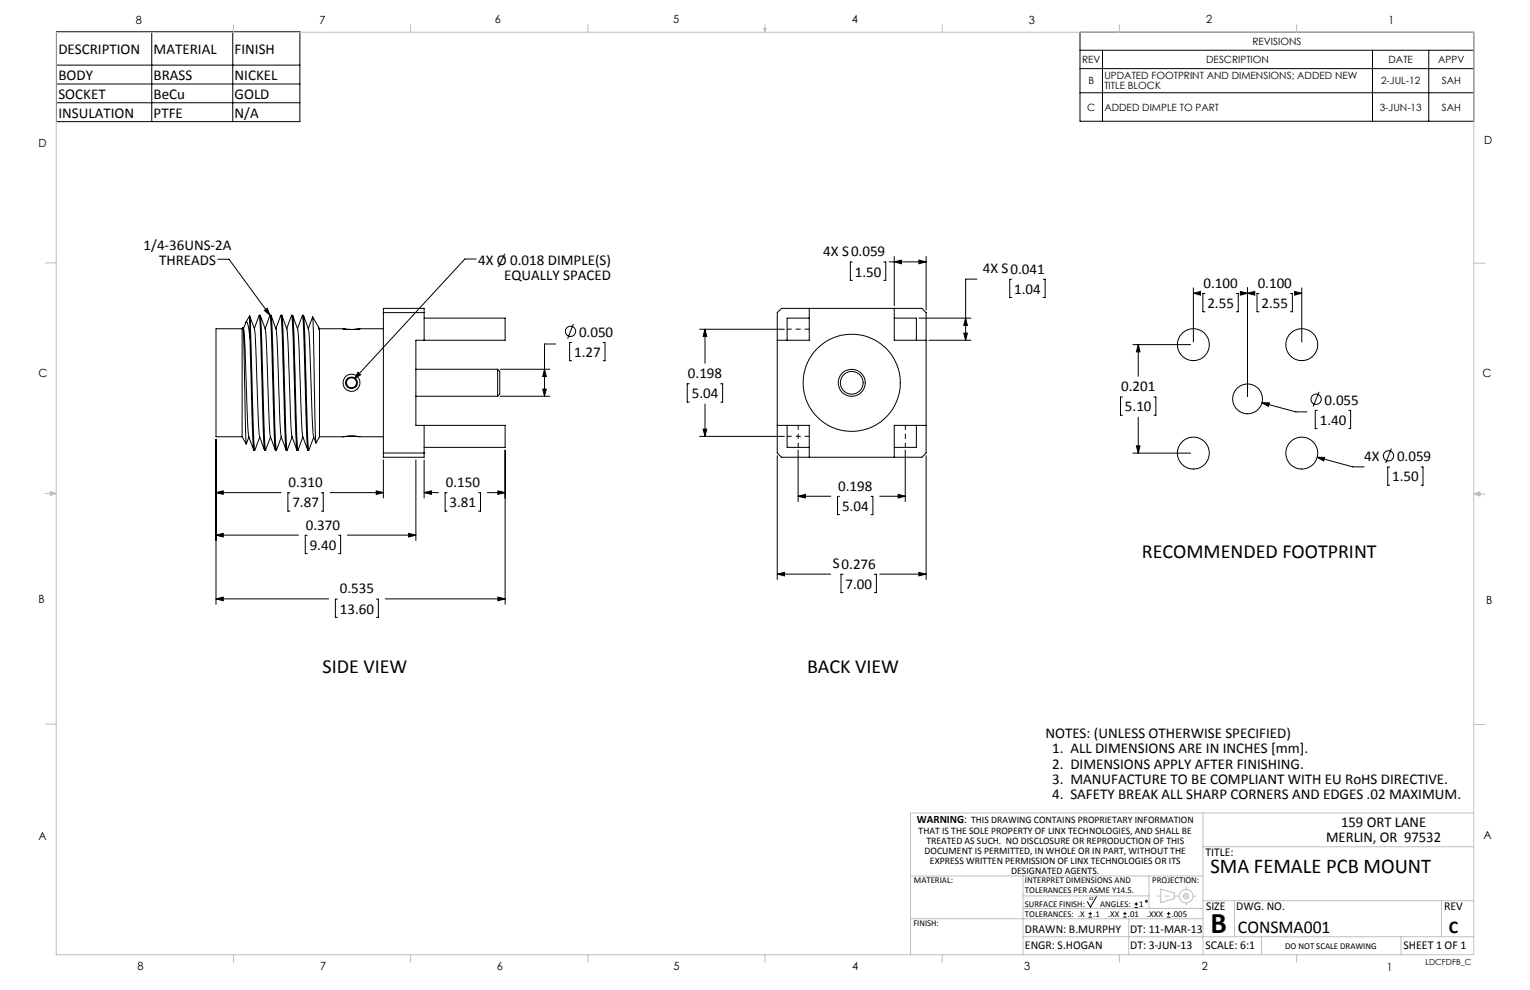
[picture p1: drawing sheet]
<svg xmlns="http://www.w3.org/2000/svg" width="432mm" height="279mm" viewBox="0 0 432 279" stroke-linecap="round" stroke-linejoin="round" font-family="sans-serif">
<g fill="none" stroke="#000" stroke-width=".28">
<path d="M15.9 8.9h68.7v25.4h-68.7zM15.9 18.4h68.7M42.8 8.9v25.4M65.7 8.9v25.4M304.8 9.1h111.1v25.1h-111.1zM304.8 14.2h111.1M304.8 19.4h111.1M311.1 14.2v20M387.3 14.2v20M403.2 14.2v20M15.9 23.7h68.7M15.9 29h68.7"/>
<path d="M304.8 26.2h111.1M61.5 73.2h3.1l11.6 15.8M134.4 73.1h-3.2l-31.2 33.8M240.6 73.9h-.6v5.2h.6M249.4 73.9h.6v5.2h-.6M250.9 73.9h10.5M252.4 73.9l2-.5v1zM252.4 72.4v13.9M259.3 73.4l2.1 .5-2.1 .5zM261.4 72.4v15.1M275.7 78.8h-3.2v17.2M285.5 78.8h-.5v5.2h.5"/>
<path d="M294.4 78.8h.6v5.2h-.6M68.3 92.8v30.5M68.3 92.8h-7.3v30.5h7.3M68.6 92.4a47.3 47.3 0 0 1 .7 10.5l.5 15.8 .4 4.5M68.6 92.4l.9 32.9M68.6 92.4l-.3 .4M68.7 92.7l.8-1.9a5.4 5.4 0 0 1 .9 3.6l.1 1M70.4 89.1a18.5 18.5 0 0 1 1.8 9.5l.6 18.9 .5 5.7M70.4 89.1l.1 .8M70.4 89.1l-1 1.8M70.5 89.9l1 31.5 .4 5.7M70.5 95.4l.8 27.5 .3 4.2"/>
<path d="M70.5 89.9v5.5M73.1 89l-1.3 3.7M73.4 89l.8 2.2a14 14 0 0 1 1 6.1l.8 21.4 .3 4.5M74.6 87.6l.8-.6 .8 2zM76.2 89l-1.4 3.7M76.2 89h.3l.1 .4 .2 2.5 .3 11.8a315.2 315.2 0 0 0 .9 23.4h-.2a351.6 351.6 0 0 1-1-25.4l-.2-8.5zM76.5 89l.7 1.9a13.1 13.1 0 0 1 1 6.4l.8 21.4 .3 4.5M79.2 89l-1.3 3.7M79.6 89l.7 1.9a14.3 14.3 0 0 1 1 6.4l.7 20.2 .4 5.7M82.3 89l-1.4 3.7M82.3 89h.3l.2 1.8 .4 12.9a315.2 315.2 0 0 0 .9 23.4l-.3-.1-.2-1.8-.4-12.8a315.2 315.2 0 0 0-.9-23.4zM82.6 89l.7 1.9a13.1 13.1 0 0 1 1 6.4l.8 21.4 .3 4.5"/>
<path d="M85.3 89l-1.3 3.7M85.7 89a18.7 18.7 0 0 1 1.8 9.6l.6 18.9 .4 5.7M88.2 89.5l-1.2 3.2M88.2 89.4l1.7 2.8 .3 1.1M88.2 89.4l.9 35.6-.6-1.8M90 92.5l.2 .8M90.1 92.7h.1M90.2 92.8v.5M90.2 93.3v30M90.2 92.8h6.6M96.8 92.8l2.4 .2 2.4-.2M96.8 92.8l2.1 .2 2.7-.2"/>
<path d="M101.6 92.8h6.6M108.2 88.2h11.5M119.7 96v-9h-11.5v42h11.5v-8.9M119.7 89.8h22.9v6.2h-25.2v24.1h25.2v6.2h-22.9M156.8 97.1h-3.1v14.7M161.3 96.7h-.5v5.1h.5M161.8 91.4l-1.6 4.2M170.2 96.7h.5v5.1h-.5M197.4 92.9h24M199 92.9l.5 2h-1.1zM199 92.9v9.6M220.6 87h39.6l1.2 1.2v39.6l-1.2 1.2h-39.6l-1.2-1.2v-39.6z"/>
<path d="M228.4 87v9h-9M228.4 89.8h-6.3v6.2M252.4 87v9h9M252.4 89.8h6.2v6.2M259.4 89.8h14.6M262.1 96h11.9M272 94h1l-.5 2zM272.5 89.8l.5 2h-1zM319.7 97.3h16.3M321.2 97.3l.5 2h-1zM321.2 97.3v8.9M336.8 81.2v15.3"/>
<path d="M336.8 82.8h.8M336.8 82.8l2-.5v1zM340 82.8h-.5v5.2h.5M348.9 82.8h.6v5.2h-.6M350.1 82.3l2 .5-2 .5zM351.4 82.8h1.4M352.1 81.2v30.6M352.1 82.8l2-.5v1zM355.3 82.8h-.5v5.2h.5M364.2 82.8h.5v5.2h-.5M365.4 82.3l2 .5-2 .5zM366.7 82.8h.7"/>
<path d="M367.4 81.2v15.3M101 105.1l.8 .7-1.8 1.1zM117.4 104.2h23M117.4 111.8h23M140.4 104.2v7.6M140.4 104.2l.6 .6v6.4l-.6 .6M141.2 104.2h14M141.2 111.8h14M153.2 109.8h1l-.5 2zM153.7 104.2l.5 2.1h-1zM194.5 108.3h-.5v5.2h.5M199 114v9.2"/>
<path d="M203.4 108.3h.5v5.2h-.5M316.8 112h-.6v5.2h.6M321.2 117.8v10.1M325.7 112h.5v5.2h-.5M356.1 113.7l9.6 2.5h3.2M356.1 113.7h2.1l-.2 1zM371.8 115.8h-.6v5.2h.6M372.3 110.6l-1.7 4.1M380.6 115.8h.6v5.2h-.6M61 139h18.3M61 124v46.6M61 139l2-.5v1z"/>
<path d="M68.3 123.3l1.2 2M70.2 123.2l1.4 3.8M70.2 123.3l-.7 2M71.6 127.1h.3M73.3 123.2l1.3 3.8M73.3 123.3l-1.4 3.7M74.7 127.1l-.4-5.7-.9-29.5-.2-2.9h.2a351.6 351.6 0 0 1 1 25.4l.3 10.8 .3 1.9M74.7 127.1h.3M76.3 123.2l1.4 3.8M76.3 123.3l-1.3 3.7M79.3 123.2l1.5 3.8M79.4 123.3l-1.4 3.7"/>
<path d="M81.1 127l-.5-5.6-.2-9a315.2 315.2 0 0 0-.9-23.4h-.2l.4 5.6 .2 9.1a315.2 315.2 0 0 0 .9 23.4h.2M81.8 139.1h-.6v5.2h.6M82.4 123.2l1.4 3.8M82.4 123.3l-1.3 3.7M85.4 123.2l1.5 3.8M85.5 123.3l-1.4 3.7M86.9 127.1a351.6 351.6 0 0 1-1-25.4l-.5-12.7h.2l.1 .4 .2 2.5 .8 29.5 .4 5.7M86.9 127.1h.2M88.5 123.3l-1.3 3.7M90.2 123.3h6.8l1.4-.2 9.8 .2M90.2 123.3l-1 1.7M90.7 139.1h.5v5.2h-.5"/>
<path d="M93.2 139h15M101.3 123.2l-2.7-.1-1.6 .2M106.2 138.5l2 .5-2 .5zM108.2 129.8v10.7M108.2 127.8h11.5M117.4 129.8v22.7M119.7 139h4M119.7 129.8v10.7M119.7 139l2-.5v1zM126.2 139.1h-.6v5.2h.6M135 139.1h.6v5.2h-.6M137.5 139h5.1"/>
<path d="M140.5 138.5l2.1 .5-2.1 .5zM142.6 127v43.6M197.4 123.2h24M198.4 121.1h1.1l-.5 2.1zM219.4 128.6v34.9M219.4 120.1h9v8.9M222.1 120.1v6.2h6.3M225.2 127v14.6M253.5 139.5l2 .6-2 .4zM255.5 127v14.6M258.6 120.1v6.2h-6.2M261.4 128.6v34.9"/>
<path d="M261.4 120.1h-9v8.9M319.7 127.9h16.3M320.7 125.8h1l-.5 2.1zM371.7 129l10.1 2.8h3.2M371.7 129l2.1 .1-.2 1zM392.2 131.8h-.5v5.1h.5M392.7 126.6l-1.6 4.1M401.1 131.8h.5v5.1h-.5M61 151h23.2M61 151l2-.5v1.1zM86.7 151.1h-.6v5.1h.6M95.6 151.1h.5v5.1h-.5"/>
<path d="M98 151h19.4M115.3 150.5l2.1 .5-2.1 .6zM225.2 140.1l2.1-.6v1zM225.2 140.1h9.3M236.9 140.1h-.5v5.1h.5M245.8 140.1h.5v5.1h-.5M248.3 140.1h7.2M61 169h31.7M61 169l2-.5v1zM95.2 169.1h-.5v5.1h.5M106.3 169.1h.5v5.1h-.5M108.7 169h33.9"/>
<path d="M140.5 168.5l2.1 .5-2.1 .5zM219.4 162h15.1M219.4 162l2-.5v1zM237.9 162.1h-.6v5.2h.6M246.8 162.1h.5v5.2h-.5M248.3 162h13.1M259.3 161.5l2.1 .5-2.1 .5zM307.2 258.8h1M307.2 257.8h1M307.7 257.4v.9M309.5 252.9l-1.7 3.1-.9-1.5M317 258.8h1"/>
<path d="M317 257.8h1M317.5 257.4v.9M320.2 256.1h1M320.2 255.1h1M320.7 254.6v1M329.3 258.8h1M329.3 257.8h1M329.8 257.4v.9"/>
<circle cx="161" cy="93.5" r="1.44"/>
<circle cx="336.8" cy="97.3" r="4.5"/>
<circle cx="367.4" cy="97.3" r="4.5"/>
<circle cx="99.2" cy="108.1" r="1.67"/>
<circle cx="99.2" cy="108" r="1.41"/>
<circle cx="99.2" cy="108" r="2.41"/>
<circle cx="240.4" cy="108" r="13.7"/>
<circle cx="240.4" cy="108" r="3.8"/>
<circle cx="240.4" cy="108" r="3.2"/>
<circle cx="352.1" cy="112.6" r="4.2"/>
<circle cx="371.4" cy="112.7" r="1.45"/>
<circle cx="336.8" cy="127.9" r="4.5"/>
<circle cx="367.4" cy="127.9" r="4.5"/>
<circle cx="391.9" cy="128.7" r="1.45"/>
<circle cx="323.5" cy="254.4" r=".25"/>
</g>
<g fill="none" stroke="#c0c0c0" stroke-width=".28">
<path d="M15.9 9.1h400v260.4h-400zM65.9 6.9v2.2M115.9 6.9v2.2M165.9 6.9v2.2M215.6 8h.6l-.3 1.1zM215.7 8l.2 1.1M215.9 6.9v2.2M216 8l-.1 1.1M265.9 6.9v2.2M315.9 6.9v2.2M365.9 6.9v2.2M12.7 74.2h3.2"/>
<path d="M415.9 74.3h3.2M12.7 139.3h3.2M14.2 139.1l1.7 .2M14.2 138.7l1.7 .6-1.7 .5zM15.9 139.3l-1.7 .3M415.9 139.4h3.2M415.9 139.4l1.8-.6v1.2zM415.9 139.4l1.8 .3M417.7 139.2l-1.8 .2M12.7 204.4h3.2M415.9 204.5h3.2M339.5 229.4v40.1"/>
<path d="M339.5 239h76.4M415.7 229.4h-158.7v40.1M257 259.3h82.5M257 247.2h82.5M288.7 247.2v22.3M288.7 256.4h50.8M288.7 252.8h35.6M318.6 259.3v10.2M324.3 247.2v9.2M327.6 250.9l3.8 1.1v1.6l-3.8 1.1zM339.5 254.2h76.4M348.4 254.2v10.2"/>
<path d="M406.8 254.2v10.2M65.9 269.5v2.1M115.9 269.5v2.1M165.9 269.5v2.1M215.9 269.5v2.1M265.9 269.5v2.1M288.7 264.4h127.2M315.9 269.5v2.1M356 264.4v5.1M365.9 269.5v2.1M395.4 264.4v5.1"/>
<circle cx="334.8" cy="252.9" r=".76"/>
<circle cx="334.8" cy="252.9" r="1.91"/>
</g>
<path d="M222.1 92.9h6.3M225.3 120v6.3M228.4 123.1h-6.3M255.5 120v6.3" fill="none" stroke="#000" stroke-width=".28" stroke-dasharray="15.2 1.3 1.3 1.3" stroke-dashoffset="14"/>
<path d="M326.6 252.9h5.4M332 252.9h5.5" fill="none" stroke="#c0c0c0" stroke-width=".28" stroke-dasharray="15.2 1.3 1.3 1.3" stroke-dashoffset="14.4"/>
<path d="M334.8 255.5v-5.2" fill="none" stroke="#c0c0c0" stroke-width=".28" stroke-dasharray="15.2 1.3 1.3 1.3" stroke-dashoffset="14.5"/>
<g fill="#000">
<path d="M74.6 87.6l.8-.6 .8 2zM101 105.1l.8 .7-1.8 1.1z"/>
<path d="M199 92.9l.5 2h-1.1zM198.4 121.1h1.1l-.5 2.1zM225.2 140.1l2.1-.6v1zM253.5 139.5l2 .6-2 .4z"/>
<path d="M61 139l2-.5v1zM106.2 138.5l2 .5-2 .5zM153.7 104.2l.5 2.1h-1zM153.2 109.8h1l-.5 2zM115.3 150.5l2.1 .5-2.1 .6zM61 151l2-.5v1.1zM61 169l2-.5v1zM140.5 168.5l2.1 .5-2.1 .5zM119.7 139l2-.5v1zM140.5 138.5l2.1 .5-2.1 .5zM219.4 162l2-.5v1zM259.3 161.5l2.1 .5-2.1 .5zM259.3 73.4l2.1 .5-2.1 .5zM252.4 73.9l2-.5v1zM272.5 89.8l.5 2h-1zM272 94h1l-.5 2zM356.1 113.7l1.9 1 .2-1zM321.2 97.3l.5 2h-1zM320.7 125.8h1l-.5 2.1zM336.8 82.8l2-.5v1zM350.1 82.3l2 .5-2 .5zM352.1 82.8l2-.5v1zM365.4 82.3l2 .5-2 .5zM371.7 129l1.9 1.1 .2-1z"/>
</g>
<text font-size="8.5" x="341.6" y="263.2">B</text>
<text font-size="5.9" x="341.6" y="246.5">SMA FEMALE PCB MOUNT</text>
<g font-size="5.6">
<text x="322.3" y="157.6">RECOMMENDED FOOTPRINT</text>
<text x="91" y="190">SIDE VIEW</text>
<text x="227.8" y="190">BACK VIEW</text>
</g>
<g font-size="5.1">
<text x="349.4" y="263.2">CONSMA001</text>
<text x="408.9" y="263.2">C</text>
</g>
<g font-size="4.2">
<text x="16.5" y="15.2">DESCRIPTION</text>
<text x="43.4" y="15.2">MATERIAL</text>
<text x="66.2" y="15.2">FINISH</text>
<text x="16.5" y="22.6">BODY</text>
<text x="43.4" y="22.6">BRASS</text>
<text x="66.2" y="22.6">NICKEL</text>
<text x="16.5" y="27.9">SOCKET</text>
<text x="43.4" y="27.9">BeCu</text>
<text x="66.2" y="27.9">GOLD</text>
<text x="16.5" y="33.2">INSULATION</text>
<text x="43.4" y="33.2">PTFE</text>
<text x="66.2" y="33.2">N/A</text>
<text x="40.5" y="70.5">1/4-36UNS-2A</text>
<text x="44.9" y="74.8">THREADS</text>
<text x="134.9" y="74.8">4X Ø 0.018 DIMPLE(S)</text>
<text x="232.4" y="72.3">4X S0.059</text>
<text x="277.4" y="77.1">4X S0.041</text>
<text x="142.3" y="79.1">EQUALLY SPACED</text>
<text x="241.3" y="78.1">1.50</text>
<text x="286.2" y="82.9">1.04</text>
<text x="339.7" y="81.2">0.100</text>
<text x="354.9" y="81.2">0.100</text>
<text x="340.7" y="86.9">2.55</text>
<text x="356" y="86.9">2.55</text>
<text x="163.4" y="95">0.050</text>
<text x="162" y="100.7">1.27</text>
<text x="194.2" y="106.7">0.198</text>
<text x="195.2" y="112.4">5.04</text>
<text x="316.4" y="110.4">0.201</text>
<text x="317.5" y="116.1">5.10</text>
<text x="372.5" y="119.9">1.40</text>
<text x="373.8" y="114.2">0.055</text>
<text x="385" y="130.1">4X</text>
<text x="394.3" y="130.2">0.059</text>
<text x="81.4" y="137.4">0.310</text>
<text x="125.8" y="137.5">0.150</text>
<text x="392.9" y="135.9">1.50</text>
<text x="82.5" y="143.2">7.87</text>
<text x="126.9" y="143.2">3.81</text>
<text x="236.6" y="138.5">0.198</text>
<text x="86.3" y="149.5">0.370</text>
<text x="237.6" y="144.2">5.04</text>
<text x="87.4" y="155.2">9.40</text>
<text x="235" y="160.4">S0.276</text>
<text x="95.9" y="167.5">0.535</text>
<text x="238.6" y="166.2">7.00</text>
<text x="95.9" y="173.2">13.60</text>
<text x="295" y="208.3">NOTES: (UNLESS OTHERWISE SPECIFIED)</text>
<text x="296.9" y="212.6">1. ALL DIMENSIONS ARE IN INCHES [mm].</text>
<text x="296.9" y="221.2">3. MANUFACTURE TO BE COMPLIANT WITH EU RoHS DIRECTIVE.</text>
<text x="296.9" y="216.9">2. DIMENSIONS APPLY AFTER FINISHING.</text>
<text x="296.9" y="225.5">4. SAFETY BREAK ALL SHARP CORNERS AND EDGES .02 MAXIMUM.</text>
<text x="378.5" y="233.4">159 ORT LANE</text>
<text x="374.3" y="237.6">MERLIN, OR 97532</text>
</g>
<g font-size="3.4">
<text x="340.2" y="241.5">TITLE:</text>
<text x="340.4" y="256.7">SIZE</text>
<text x="348.9" y="256.7">DWG. NO.</text>
<text x="407.6" y="256.7">REV</text>
<text x="289.3" y="263.2">DRAWN: B.MURPHY</text>
<text x="318.9" y="263.2">DT: 11-MAR-13</text>
<text x="289.3" y="267.8">ENGR: S.HOGAN</text>
<text x="319" y="267.8">DT: 3-JUN-13</text>
<text x="340.2" y="267.8">SCALE: 6:1</text>
<text x="396.1" y="267.8">SHEET 1 OF 1</text>
</g>
<g font-size="3.2">
<text x="38.3" y="6.7">8</text>
<text x="90.2" y="6.7">7</text>
<text x="139.7" y="6.5">6</text>
<text x="190" y="6.5">5</text>
<text x="240.4" y="6.5">4</text>
<text x="290.4" y="6.7">3</text>
<text x="340.4" y="6.5">2</text>
<text x="391.9" y="6.7">1</text>
<text x="10.9" y="41.6">D</text>
<text x="418.9" y="40.7">D</text>
<text x="10.9" y="106.3">C</text>
<text x="418.4" y="106.4">C</text>
<text x="10.8" y="170.2">B</text>
<text x="419.4" y="170.6">B</text>
<text x="258.7" y="232.3">WARNING:</text>
<text x="10.8" y="237.2">A</text>
<text x="418.6" y="236.8">A</text>
<text x="38.8" y="273.8">8</text>
<text x="90.4" y="273.8">7</text>
<text x="140.2" y="273.8">6</text>
<text x="190.1" y="273.9">5</text>
<text x="240.5" y="273.8">4</text>
<text x="289" y="273.9">3</text>
<text x="339.1" y="273.8">2</text>
<text x="391.4" y="274.1">1</text>
</g>
<g font-size="2.8">
<text x="305.4" y="17.8">REV</text>
<text x="340.4" y="17.8">DESCRIPTION</text>
<text x="353.5" y="12.7">REVISIONS</text>
<text x="391.9" y="17.8">DATE</text>
<text x="405.9" y="17.8">APPV</text>
<text x="307.2" y="23.8">B</text>
<text x="311.7" y="22.4">UPDATED FOOTPRINT AND DIMENSIONS; ADDED NEW</text>
<text x="389.8" y="23.8">2-JUL-12</text>
<text x="406.9" y="23.8">SAH</text>
<text x="311.7" y="25.2">TITLE BLOCK</text>
<text x="306.9" y="31.3">C</text>
<text x="311.7" y="31.3">ADDED DIMPLE TO PART</text>
<text x="389.4" y="31.3">3-JUN-13</text>
<text x="406.9" y="31.3">SAH</text>
<text x="274.1" y="232.3">THIS DRAWING CONTAINS PROPRIETARY INFORMATION</text>
<text x="259.2" y="235.3">THAT IS THE SOLE PROPERTY OF LINX TECHNOLOGIES, AND SHALL BE</text>
<text x="261.4" y="238.1">TREATED AS SUCH. NO DISCLOSURE OR REPRODUCTION OF THIS</text>
<text x="260.9" y="240.9">DOCUMENT IS PERMITTED, IN WHOLE OR IN PART, WITHOUT THE</text>
<text x="262.5" y="243.7">EXPRESS WRITTEN PERMISSION OF LINX TECHNOLOGIES OR ITS</text>
<text x="285.4" y="246.6">DESIGNATED AGENTS.</text>
</g>
<g font-size="2.5">
<text x="257.9" y="249.2">MATERIAL:</text>
<text x="289.3" y="249.2">INTERPRET DIMENSIONS AND</text>
<text x="325.2" y="249.2">PROJECTION:</text>
<text x="289.3" y="252.1">TOLERANCES PER ASME Y14.5.</text>
<text x="289.3" y="256">SURFACE FINISH:</text>
<text x="310.5" y="256">ANGLES:</text>
<text x="321.5" y="256">1</text>
<text x="257.8" y="261.5">FINISH:</text>
<text x="289.3" y="258.8">TOLERANCES: .X</text>
<text x="308.6" y="258.8">.1</text>
<text x="312.7" y="258.8">.XX</text>
<text x="318.3" y="258.8">.01</text>
<text x="323.7" y="258.8">.XXX</text>
<text x="330.7" y="258.8">.005</text>
<text x="362.7" y="267.8">DO NOT SCALE DRAWING</text>
</g>
<text font-size="2.4" x="402.3" y="272.4">LDCFDFB_C</text>
<text font-size="1.4" x="307.3" y="254.1">32</text>
</svg>
